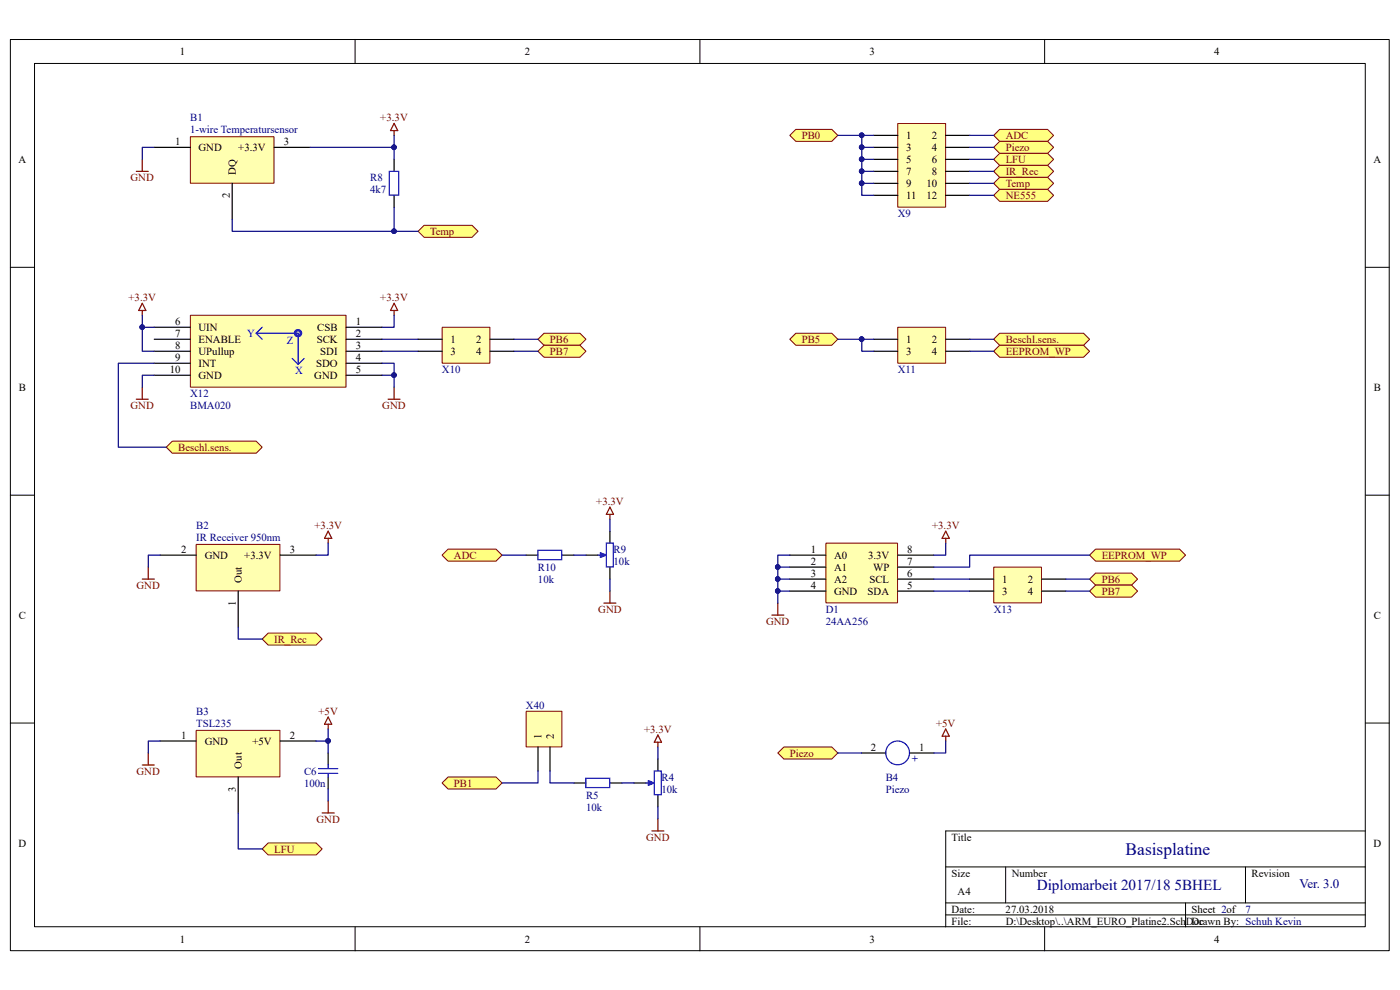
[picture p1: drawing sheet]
<svg xmlns="http://www.w3.org/2000/svg" width="297mm" height="210mm" viewBox="0 0 297 210" stroke-linecap="round" stroke-linejoin="round" font-family="sans-serif">
<path d="M2.2 8.4h292.5v193.3h-292.5z" fill="none" stroke="#000" stroke-width=".21"/>
<path d="M7.4 13.5h282.2v183.1h-282.2z" fill="#fff"/>
<g fill="none" stroke="#000" stroke-width=".21">
<path d="M7.3 13.5h282.3v183.1h-282.3zM75.3 8.4v5.1M148.5 8.4v5.1M221.6 8.4v5.1M2.2 56.7h5.1M289.7 56.7h5.1M2.2 105h5.1M289.7 105h5.1M2.2 153.4h5.1M289.7 153.4h5.1M289.7 176.3h-89.1v20.3M75.3 196.6v5.1"/>
<path d="M148.5 196.6v5.1M200.6 183.9h89.1M200.6 191.5h89.1M200.6 194.1h89.1M213.4 183.9v7.6M221.6 196.6v5.1M251.5 191.5v5.1M264.2 183.9v7.6"/>
</g>
<path d="M40.4 29h17.7v9.9h-17.7z" fill="#ffffb0"/>
<path d="M40.4 29h17.7v9.9h-17.7z" fill="none" stroke="#800000" stroke-width=".21"/>
<path d="M32.7 31.3h7.7M49.3 38.9v7.6M58.2 31.3h7.6M83.6 33.8v2.6M83.6 41.4v2.6" fill="none" stroke="#000" stroke-width=".25"/>
<path d="M28.9 36.4h2.6M30.2 33.8v2.6M83.6 26.2l.8 1.5h-1.6zM83.6 27.7v1" fill="none" stroke="#800000" stroke-width=".25"/>
<path d="M82.6 36.4h2v5h-2z" fill="none" stroke="#00f" stroke-width=".25"/>
<path d="M90 47.8h10.1l1.3 1.3-1.3 1.2h-10.1l-1.3-1.2z" fill-rule="evenodd" fill="#ffff80" stroke="#800000" stroke-width=".21"/>
<path d="M30.2 64.3l.7 1.6h-1.5zM30.2 65.9v1M83.6 64.3l.8 1.6h-1.6zM83.6 65.9v1" fill="none" stroke="#800000" stroke-width=".25"/>
<path d="M36.5 93.6h17.9l1.2 1.3-1.2 1.2h-17.9l-1.2-1.2z" fill-rule="evenodd" fill="#ffff80" stroke="#800000" stroke-width=".21"/>
<path d="M82.3 84.7h2.6M83.6 82.1v2.6" fill="none" stroke="#800000" stroke-width=".25"/>
<path d="M93.9 69.5h10v7.5h-10z" fill="#ffffb0"/>
<path d="M93.8 69.4h10.1v7.6h-10.1z" fill="none" stroke="#800000" stroke-width=".21"/>
<path d="M88.7 72h5.1M88.7 74.5h5.1M104 72h5M104 74.5h5" fill="none" stroke="#000" stroke-width=".25"/>
<g fill="#ffff80" stroke="#800000" stroke-width=".21">
<path d="M114.1 72l1.3-1.3h7.6l1.3 1.3-1.3 1.2h-7.6z" fill-rule="evenodd"/>
<path d="M114.1 74.5l1.3-1.3h7.6l1.3 1.3-1.3 1.3h-7.6z" fill-rule="evenodd"/>
</g>
<path d="M41.7 115.5h17.7v9.8h-17.7z" fill="#ffffb0"/>
<path d="M41.6 115.5h17.8v9.8h-17.8z" fill="none" stroke="#800000" stroke-width=".21"/>
<path d="M34 117.8h7.6M59.4 117.8h7.7M50.5 125.4v7.6" fill="none" stroke="#000" stroke-width=".25"/>
<path d="M69.6 112.7l.8 1.5h-1.5zM69.6 114.2v1M30.2 122.9h2.5M31.5 120.3v2.6" fill="none" stroke="#800000" stroke-width=".25"/>
<path d="M56.9 134.3h10.2l1.2 1.3-1.2 1.2h-10.2l-1.3-1.2z" fill-rule="evenodd" fill="#ffff80" stroke="#800000" stroke-width=".21"/>
<path d="M41.7 155h17.7v9.8h-17.7z" fill="#ffffb0"/>
<path d="M41.6 154.9h17.8v9.9h-17.8z" fill="none" stroke="#800000" stroke-width=".21"/>
<path d="M34 157.2h7.6M59.4 157.2h7.7M69.6 159.7v2.6M50.5 164.8v7.7M69.6 164.8v2.6" fill="none" stroke="#000" stroke-width=".25"/>
<path d="M31.5 159.7v2.6M69.6 152.1l.8 1.5h-1.5zM69.6 153.6v1.1M30.2 162.3h2.5M68.3 172.5h2.6M69.6 169.9v2.6" fill="none" stroke="#800000" stroke-width=".25"/>
<path d="M67.6 163h4.1M67.6 164.1h4.1M69.6 162.3v.7M69.6 164.1v.7" fill="none" stroke="#00f" stroke-width=".25"/>
<path d="M56.9 178.8h10.2l1.2 1.3-1.2 1.3h-10.2l-1.3-1.3z" fill-rule="evenodd" fill="#ffff80" stroke="#800000" stroke-width=".21"/>
<path d="M111.6 117.8h2.5M119.2 117.8h2.6" fill="none" stroke="#000" stroke-width=".25"/>
<path d="M114.1 116.7h5.1v2h-5.1z" fill="none" stroke="#00f" stroke-width=".25"/>
<path d="M129.4 107.6l.8 1.5h-1.6zM129.4 109.1v1M128.1 127.9h2.6M129.4 125.4v2.5" fill="none" stroke="#800000" stroke-width=".25"/>
<g fill="#ffff80" stroke="#800000" stroke-width=".21">
<path d="M93.8 117.8l1.3-1.3h10.1l1.3 1.3-1.3 1.2h-10.1z" fill-rule="evenodd"/>
<path d="M165 159.7l1.3-1.2h10.2l1.2 1.2-1.2 1.3h-10.2z" fill-rule="evenodd"/>
</g>
<circle cx="190.4" cy="159.7" r="2.52" fill="none" stroke="#00f" stroke-width=".25"/>
<path d="M182.8 159.7h5.1M193 159.7h5.1" fill="none" stroke="#000" stroke-width=".25"/>
<path d="M200.6 154.7l.8 1.5h-1.5zM200.6 156.2v1" fill="none" stroke="#800000" stroke-width=".25"/>
<path d="M175.3 115.3h15.1v12.6h-15.1z" fill="#ffffb0"/>
<path d="M175.2 115.2h15.2v12.7h-15.2z" fill="none" stroke="#800000" stroke-width=".21"/>
<path d="M167.6 117.8h7.6M190.5 117.8h7.6M167.6 120.3h7.6M167.6 122.9h7.6M167.6 125.4h7.6M190.5 120.3h7.6M190.5 122.9h7.6M190.5 125.4h7.6" fill="none" stroke="#000" stroke-width=".25"/>
<path d="M200.6 112.7l.8 1.5h-1.5zM200.6 114.2v1M163.7 130.5h2.6M165 127.9v2.6" fill="none" stroke="#800000" stroke-width=".25"/>
<path d="M210.9 120.4h10v7.5h-10z" fill="#ffffb0"/>
<path d="M210.8 120.3h10.1v7.6h-10.1z" fill="none" stroke="#800000" stroke-width=".21"/>
<path d="M205.7 122.9h5.1M205.7 125.4h5.1M221 122.9h5.1M221 125.4h5.1" fill="none" stroke="#000" stroke-width=".25"/>
<g fill="#ffff80" stroke="#800000" stroke-width=".21">
<path d="M232.4 121.6h7.7l1.2 1.3-1.2 1.2h-7.7l-1.2-1.2z" fill-rule="evenodd"/>
<path d="M231.2 125.4l1.2-1.3h7.7l1.2 1.3-1.2 1.3h-7.7z" fill-rule="evenodd"/>
<path d="M232.4 116.5h17.8l1.3 1.3-1.3 1.2h-17.8l-1.2-1.2z" fill-rule="evenodd"/>
</g>
<path d="M190.5 69.5h10.1v7.5h-10.1z" fill="#ffffb0"/>
<path d="M190.5 69.4h10.1v7.6h-10.1z" fill="none" stroke="#800000" stroke-width=".21"/>
<path d="M185.4 72h5.1M185.4 74.5h5.1M200.6 72h5.1M200.6 74.5h5.1" fill="none" stroke="#000" stroke-width=".25"/>
<g fill="#ffff80" stroke="#800000" stroke-width=".21">
<path d="M167.6 72l1.2-1.3h7.7l1.2 1.3-1.2 1.2h-7.7z" fill-rule="evenodd"/>
<path d="M212.1 70.7h17.8l1.3 1.3-1.3 1.2h-17.8l-1.3-1.2z" fill-rule="evenodd"/>
<path d="M210.8 74.5l1.3-1.3h17.8l1.3 1.3-1.3 1.3h-17.8z" fill-rule="evenodd"/>
<path d="M168.8 27.4h7.7l1.2 1.3-1.2 1.3h-7.7l-1.2-1.3z" fill-rule="evenodd"/>
<path d="M212.1 27.4h10.2l1.2 1.3-1.2 1.3h-10.2l-1.3-1.3z" fill-rule="evenodd"/>
<path d="M212.1 30h10.2l1.2 1.3-1.2 1.2h-10.2l-1.3-1.2z" fill-rule="evenodd"/>
<path d="M212.1 32.5h10.2l1.2 1.3-1.2 1.3h-10.2l-1.3-1.3z" fill-rule="evenodd"/>
<path d="M212.1 35.1h10.2l1.2 1.3-1.2 1.2h-10.2l-1.3-1.2z" fill-rule="evenodd"/>
<path d="M212.1 37.6h10.2l1.2 1.3-1.2 1.3h-10.2l-1.3-1.3z" fill-rule="evenodd"/>
<path d="M210.8 41.4l1.3-1.2h10.2l1.2 1.2-1.2 1.3h-10.2z" fill-rule="evenodd"/>
</g>
<path d="M190.5 26.2h10.1v17.7h-10.1z" fill="#ffffb0"/>
<path d="M190.5 26.2h10.1v17.7h-10.1z" fill="none" stroke="#800000" stroke-width=".21"/>
<g fill="none" stroke="#000" stroke-width=".25">
<path d="M185.4 28.7h5.1M185.4 31.3h5.1M185.4 33.8h5.1M185.4 36.4h5.1M185.4 38.9h5.1M200.6 28.7h5.1M200.6 31.3h5.1M200.6 33.8h5.1M200.6 36.4h5.1M200.6 38.9h5.1M185.4 41.4h5.1M200.6 41.4h5.1"/>
<path d="M121.8 166.1h2.5M129.4 166.1h2.5"/>
</g>
<path d="M124.3 165.1h5v2h-5z" fill="none" stroke="#00f" stroke-width=".25"/>
<path d="M139.6 155.9l.7 1.6h-1.5zM139.6 157.5v1M138.3 176.3h2.5M139.6 173.7v2.6" fill="none" stroke="#800000" stroke-width=".25"/>
<path d="M93.8 166.1l1.3-1.3h10.1l1.3 1.3-1.3 1.3h-10.1z" fill-rule="evenodd" fill="#ffff80" stroke="#800000" stroke-width=".21"/>
<path d="M124.3 117.8h2.6M129.4 112.7v2.5M129.4 120.3v2.6" fill="none" stroke="#000" stroke-width=".25"/>
<path d="M126.9 117.8h1.2" fill="none" stroke="#00f" stroke-width=".25"/>
<path d="M127.4 117.3l1.2 .5-1.2 .5z" fill="#00f" stroke="#00f" stroke-width=".25"/>
<path d="M128.6 115.2h1.5v5.1h-1.5z" fill-rule="evenodd" fill="#fff" stroke="#00f" stroke-width=".25"/>
<path d="M134.5 166.1h2.5M139.6 161v2.6M139.6 168.6v2.6" fill="none" stroke="#000" stroke-width=".25"/>
<path d="M137 166.1h1.3" fill="none" stroke="#00f" stroke-width=".25"/>
<path d="M137.5 165.6l1.3 .5-1.3 .5z" fill="#00f" stroke="#00f" stroke-width=".25"/>
<path d="M138.8 163.6h1.5v5h-1.5z" fill-rule="evenodd" fill="#fff" stroke="#00f" stroke-width=".25"/>
<path d="M40.4 66.9h33v15.2h-33z" fill="#ffffb0"/>
<path d="M40.4 66.9h33v15.2h-33z" fill="none" stroke="#800000" stroke-width=".21"/>
<path d="M32.7 69.4h7.7M32.7 72h7.7M32.7 74.5h7.7M32.7 77.1h7.7M32.7 79.6h7.7M73.4 69.4h7.7M73.4 72h7.7M73.4 74.5h7.7M73.4 77.1h7.7M73.4 79.6h7.7" fill="none" stroke="#000" stroke-width=".25"/>
<path d="M54.4 70.7h8.9v6.4M54.4 70.7l1.2 1.3M55.6 69.4l-1.2 1.3M62 76l1.3 1.3 1.2-1.3" fill="none" stroke="#00f" stroke-width=".25"/>
<circle cx="63.2" cy="70.7" r=".26" fill="none" stroke="#00f" stroke-width="1.3"/>
<path d="M111.7 150.9h7.5v7.6h-7.5z" fill="#ffffb0"/>
<path d="M111.6 150.9h7.6v7.6h-7.6z" fill="none" stroke="#800000" stroke-width=".21"/>
<path d="M114.1 158.5v5.1M116.7 158.5v5.1" fill="none" stroke="#000" stroke-width=".25"/>
<g fill="none" stroke="#000080" stroke-width=".25">
<path d="M32.7 31.3h-2.5v2.5M83.6 28.7v2.6h-17.8M83.6 31.3v2.5M177.7 28.7h5.1M182.8 31.3h2.6M182.8 33.8h2.6M182.8 36.4h2.6M182.8 38.9h2.6M185.4 28.7h-2.6v12.7h2.6M205.7 31.3h5.1M205.7 33.8h5.1M205.7 36.4h5.1"/>
<path d="M205.7 38.9h5.1M205.7 28.7h5.1M83.6 44v5.1h-34.3v-2.6M83.6 49.1h5.1M205.7 41.4h5.1M30.2 66.9v2.5M32.7 69.4h-2.5v5.1h2.5M32.7 77.1h-7.6v17.8h10.2M32.7 79.6h-2.5v2.5M81.1 77.1h2.5v2.5h-2.5M81.1 72h7.6M81.1 74.5h7.6"/>
<path d="M83.6 66.9v2.5h-2.5M83.6 79.6v2.5M109 72h5.1M109 74.5h5.1M177.7 72h5.1M185.4 72h-2.6v2.5h2.6M205.7 72h5.1M205.7 74.5h5.1M34 117.8h-2.5v2.5M69.6 115.2v2.6h-2.5M106.5 117.8h5.1M121.8 117.8h2.5"/>
<path d="M129.4 110.1v2.6M167.6 117.8h-2.6v7.6h2.6M200.6 115.2v2.6h-2.5M231.2 117.8h-25.5v2.5h-7.6M50.5 133v2.6h5.1M129.4 122.9v2.5M165 120.3h2.6M165 122.9h2.6M165 125.4v2.5M198.1 122.9h7.6M198.1 125.4h7.6M226.1 122.9h5.1"/>
<path d="M226.1 125.4h5.1M34 157.2h-2.5v2.5M69.6 154.7v2.5h-2.5M69.6 157.2v2.5M139.6 158.5v2.5M177.7 159.7h5.1M200.6 157.2v2.5h-2.5M50.5 172.5v7.6h5.1M69.6 167.4v2.5M114.1 163.6v2.5h-7.6M116.7 163.6v2.5h5.1M131.9 166.1h2.6"/>
<path d="M139.6 171.2v2.5"/>
</g>
<g fill="#000080" stroke="#000080" stroke-width=".21">
<circle cx="83.6" cy="31.2" r=".48"/>
<circle cx="83.6" cy="49" r=".48"/>
<circle cx="30.2" cy="69.4" r=".48"/>
<circle cx="83.6" cy="79.6" r=".48"/>
<circle cx="69.6" cy="157.2" r=".48"/>
<circle cx="165" cy="120.3" r=".48"/>
<circle cx="165" cy="122.8" r=".48"/>
<circle cx="165" cy="125.4" r=".48"/>
<circle cx="182.8" cy="71.9" r=".48"/>
<circle cx="182.8" cy="31.2" r=".48"/>
<circle cx="182.8" cy="33.8" r=".48"/>
<circle cx="182.8" cy="36.3" r=".48"/>
<circle cx="182.8" cy="38.9" r=".48"/>
<circle cx="182.8" cy="28.7" r=".48"/>
</g>
<path d="M28.9 84.7h2.6M30.2 82.1v2.6" fill="none" stroke="#800000" stroke-width=".25"/>
<text font-size="3.7" fill="#000080" x="238.8" y="181.3">Basisplatine</text>
<text font-size="3.2" fill="#000080" x="220" y="188.8">Diplomarbeit 2017/18 5BHEL</text>
<text font-size="2.8" fill="#000080" x="275.7" y="188.4">Ver. 3.0</text>
<g font-size="2.3">
<text x="38.2" y="11.7">1</text>
<text x="111.3" y="11.7">2</text>
<text x="184.5" y="11.7">3</text>
<text x="257.6" y="11.7">4</text>
<text x="192.2" y="29.5">1</text>
<text x="197.7" y="29.5">2</text>
<text x="3.9" y="34.6">A</text>
<text x="37.2" y="30.8">1</text>
<text x="42.1" y="32">GND</text>
<text x="50.5" y="32">+3.3V</text>
<text x="60.2" y="30.8">3</text>
<text x="192.2" y="32">3</text>
<text x="192.2" y="34.6">5</text>
<text x="197.7" y="32">4</text>
<text x="197.7" y="34.6">6</text>
<text x="291.4" y="34.6">A</text>
<text x="50" y="37.1" transform="rotate(-90 50 37.1)">DQ</text>
<text x="192.2" y="37.1">7</text>
<text x="192.2" y="39.7">9</text>
<text x="196.6" y="39.7">10</text>
<text x="197.7" y="37.1">8</text>
<text x="48.8" y="42.1" transform="rotate(-90 48.8 42.1)">2</text>
<text x="192.2" y="42.2">11</text>
<text x="196.6" y="42.2">12</text>
<text x="37.2" y="68.9">6</text>
<text x="37.2" y="71.5">7</text>
<text x="42.1" y="70.2">UIN</text>
<text x="67.3" y="70.2">CSB</text>
<text x="75.5" y="68.9">1</text>
<text x="75.5" y="71.5">2</text>
<text x="37.2" y="74">8</text>
<text x="37.2" y="76.6">9</text>
<text x="42.1" y="72.7">ENABLE</text>
<text x="42.1" y="75.3">UPullup</text>
<text x="42.1" y="77.9">INT</text>
<text x="67.1" y="77.9">SDO</text>
<text x="67.2" y="72.7">SCK</text>
<text x="67.9" y="75.3">SDI</text>
<text x="75.5" y="74">3</text>
<text x="75.5" y="76.6">4</text>
<text x="95.5" y="72.7">1</text>
<text x="95.5" y="75.3">3</text>
<text x="101" y="72.7">2</text>
<text x="101" y="75.3">4</text>
<text x="192.2" y="72.7">1</text>
<text x="192.2" y="75.3">3</text>
<text x="197.7" y="72.7">2</text>
<text x="197.7" y="75.3">4</text>
<text x="4" y="82.9">B</text>
<text x="36" y="79.1">10</text>
<text x="42.1" y="80.4">GND</text>
<text x="66.7" y="80.4">GND</text>
<text x="75.5" y="79.1">5</text>
<text x="291.5" y="82.9">B</text>
<text x="38.4" y="117.3">2</text>
<text x="43.4" y="118.5">GND</text>
<text x="51.8" y="118.5">+3.3V</text>
<text x="61.5" y="117.3">3</text>
<text x="172" y="117.3">1</text>
<text x="172" y="119.8">2</text>
<text x="177" y="118.5">A0</text>
<text x="184.1" y="118.5">3.3V</text>
<text x="192.5" y="119.8">7</text>
<text x="192.5" y="117.3">8</text>
<text x="51.3" y="123.6" transform="rotate(-90 51.3 123.6)">Out</text>
<text x="172" y="122.3">3</text>
<text x="172" y="124.9">4</text>
<text x="177" y="121.1">A1</text>
<text x="177" y="123.6">A2</text>
<text x="184.4" y="123.6">SCL</text>
<text x="185.3" y="121.1">WP</text>
<text x="192.5" y="124.9">5</text>
<text x="192.5" y="122.3">6</text>
<text x="212.6" y="123.6">1</text>
<text x="218.1" y="123.6">2</text>
<text x="4" y="131.3">C</text>
<text x="50" y="128.6" transform="rotate(-90 50 128.6)">1</text>
<text x="177" y="126.2">GND</text>
<text x="184.1" y="126.2">SDA</text>
<text x="212.6" y="126.2">3</text>
<text x="218.1" y="126.2">4</text>
<text x="291.5" y="131.3">C</text>
<text x="38.4" y="156.7">1</text>
<text x="43.4" y="158">GND</text>
<text x="53.6" y="158">+5V</text>
<text x="61.5" y="156.7">2</text>
<text x="114.9" y="156.7" transform="rotate(-90 114.9 156.7)">1</text>
<text x="117.5" y="156.7" transform="rotate(-90 117.5 156.7)">2</text>
<text x="184.7" y="159.3">2</text>
<text x="195" y="159.3">1</text>
<text x="51.3" y="163.1" transform="rotate(-90 51.3 163.1)">Out</text>
<text x="50" y="168" transform="rotate(-90 50 168)">3</text>
<text x="3.9" y="179.6">D</text>
<text x="201.9" y="178.3">Title</text>
<text x="291.4" y="179.6">D</text>
<text x="201.9" y="186">Size</text>
<text x="214.6" y="186">Number</text>
<text x="265.5" y="186">Revision</text>
<text x="203.2" y="189.8">A4</text>
<text x="201.9" y="193.6">Date:</text>
<text x="201.9" y="196.1">File:</text>
<text x="213.3" y="193.6">27.03.2018</text>
<text x="213.4" y="196.1">D:\Desktop\..\ARM_EURO_Platine2.SchDoc</text>
<text x="252.8" y="196.1">Drawn By: Schuh Kevin</text>
<text x="252.8" y="193.6">Sheet 2of</text>
<text x="38.2" y="199.9">1</text>
<text x="111.3" y="199.9">2</text>
<text x="184.5" y="199.9">3</text>
<text x="257.6" y="199.9">4</text>
</g>
<g font-size="2.3" fill="#000080">
<text x="40.3" y="25.7">B1</text>
<text x="40.3" y="28.2">1-wire Temperatursensor</text>
<text x="78.5" y="40.9">4k7</text>
<text x="78.5" y="38.4">R8</text>
<text x="190.5" y="46">X9</text>
<text x="93.8" y="79.1">X10</text>
<text x="190.5" y="79.1">X11</text>
<text x="40.3" y="84.2">X12</text>
<text x="40.3" y="86.7">BMA020</text>
<text x="41.6" y="112.2">B2</text>
<text x="41.6" y="114.7">IR Receiver 950nm</text>
<text x="130.2" y="119.8">10k</text>
<text x="130.2" y="117.3">R9</text>
<text x="114.1" y="123.6">10k</text>
<text x="114.1" y="121.1">R10</text>
<text x="175.2" y="130">D1</text>
<text x="210.8" y="130">X13</text>
<text x="175.2" y="132.5">24AA256</text>
<text x="41.6" y="151.6">B3</text>
<text x="41.6" y="154.1">TSL235</text>
<text x="111.6" y="150.3">X40</text>
<text x="64.5" y="166.9">100n</text>
<text x="64.5" y="164.3">C6</text>
<text x="140.3" y="165.6">R4</text>
<text x="187.9" y="165.6">B4</text>
<text x="124.3" y="172">10k</text>
<text x="124.3" y="169.4">R5</text>
<text x="140.3" y="168.1">10k</text>
<text x="187.9" y="168.1">Piezo</text>
<text x="264.2" y="193.6">7</text>
</g>
<g font-size="2.3" fill="#800000">
<text x="80.7" y="25.7">+3.3V</text>
<text x="170.1" y="29.5">PB0</text>
<text x="213.4" y="29.5">ADC</text>
<text x="213.4" y="32">Piezo</text>
<text x="213.4" y="34.6">LFU</text>
<text x="27.7" y="38.4">GND</text>
<text x="213.4" y="37.1">IR_Rec</text>
<text x="213.4" y="39.7">Temp</text>
<text x="213.4" y="42.2">NE555</text>
<text x="91.2" y="49.8">Temp</text>
<text x="27.3" y="63.8">+3.3V</text>
<text x="80.7" y="63.8">+3.3V</text>
<text x="116.7" y="72.7">PB6</text>
<text x="116.7" y="75.3">PB7</text>
<text x="170.1" y="72.7">PB5</text>
<text x="213.4" y="72.7">Beschl.sens.</text>
<text x="213.4" y="75.3">EEPROM_WP</text>
<text x="27.7" y="86.7">GND</text>
<text x="81.1" y="86.7">GND</text>
<text x="37.8" y="95.6">Beschl.sens.</text>
<text x="126.5" y="107.1">+3.3V</text>
<text x="66.7" y="112.2">+3.3V</text>
<text x="197.7" y="112.2">+3.3V</text>
<text x="96.3" y="118.5">ADC</text>
<text x="233.7" y="118.5">EEPROM_WP</text>
<text x="29" y="124.9">GND</text>
<text x="233.7" y="123.6">PB6</text>
<text x="126.9" y="130">GND</text>
<text x="233.7" y="126.2">PB7</text>
<text x="58.2" y="136.4">IR_Rec</text>
<text x="162.5" y="132.5">GND</text>
<text x="67.6" y="151.6">+5V</text>
<text x="136.7" y="155.4">+3.3V</text>
<text x="198.6" y="154.1">+5V</text>
<text x="167.6" y="160.5">Piezo</text>
<text x="29" y="164.3">GND</text>
<text x="96.3" y="166.9">PB1</text>
<text x="67.1" y="174.5">GND</text>
<text x="137.1" y="178.3">GND</text>
<text x="58.2" y="180.8">LFU</text>
</g>
<g font-size="2.3" fill="#00f">
<text x="52.5" y="71.5">Y</text>
<text x="60.8" y="73">Z</text>
<text x="62.6" y="79.4">X</text>
<text x="193.5" y="161.5">+</text>
</g>
</svg>
